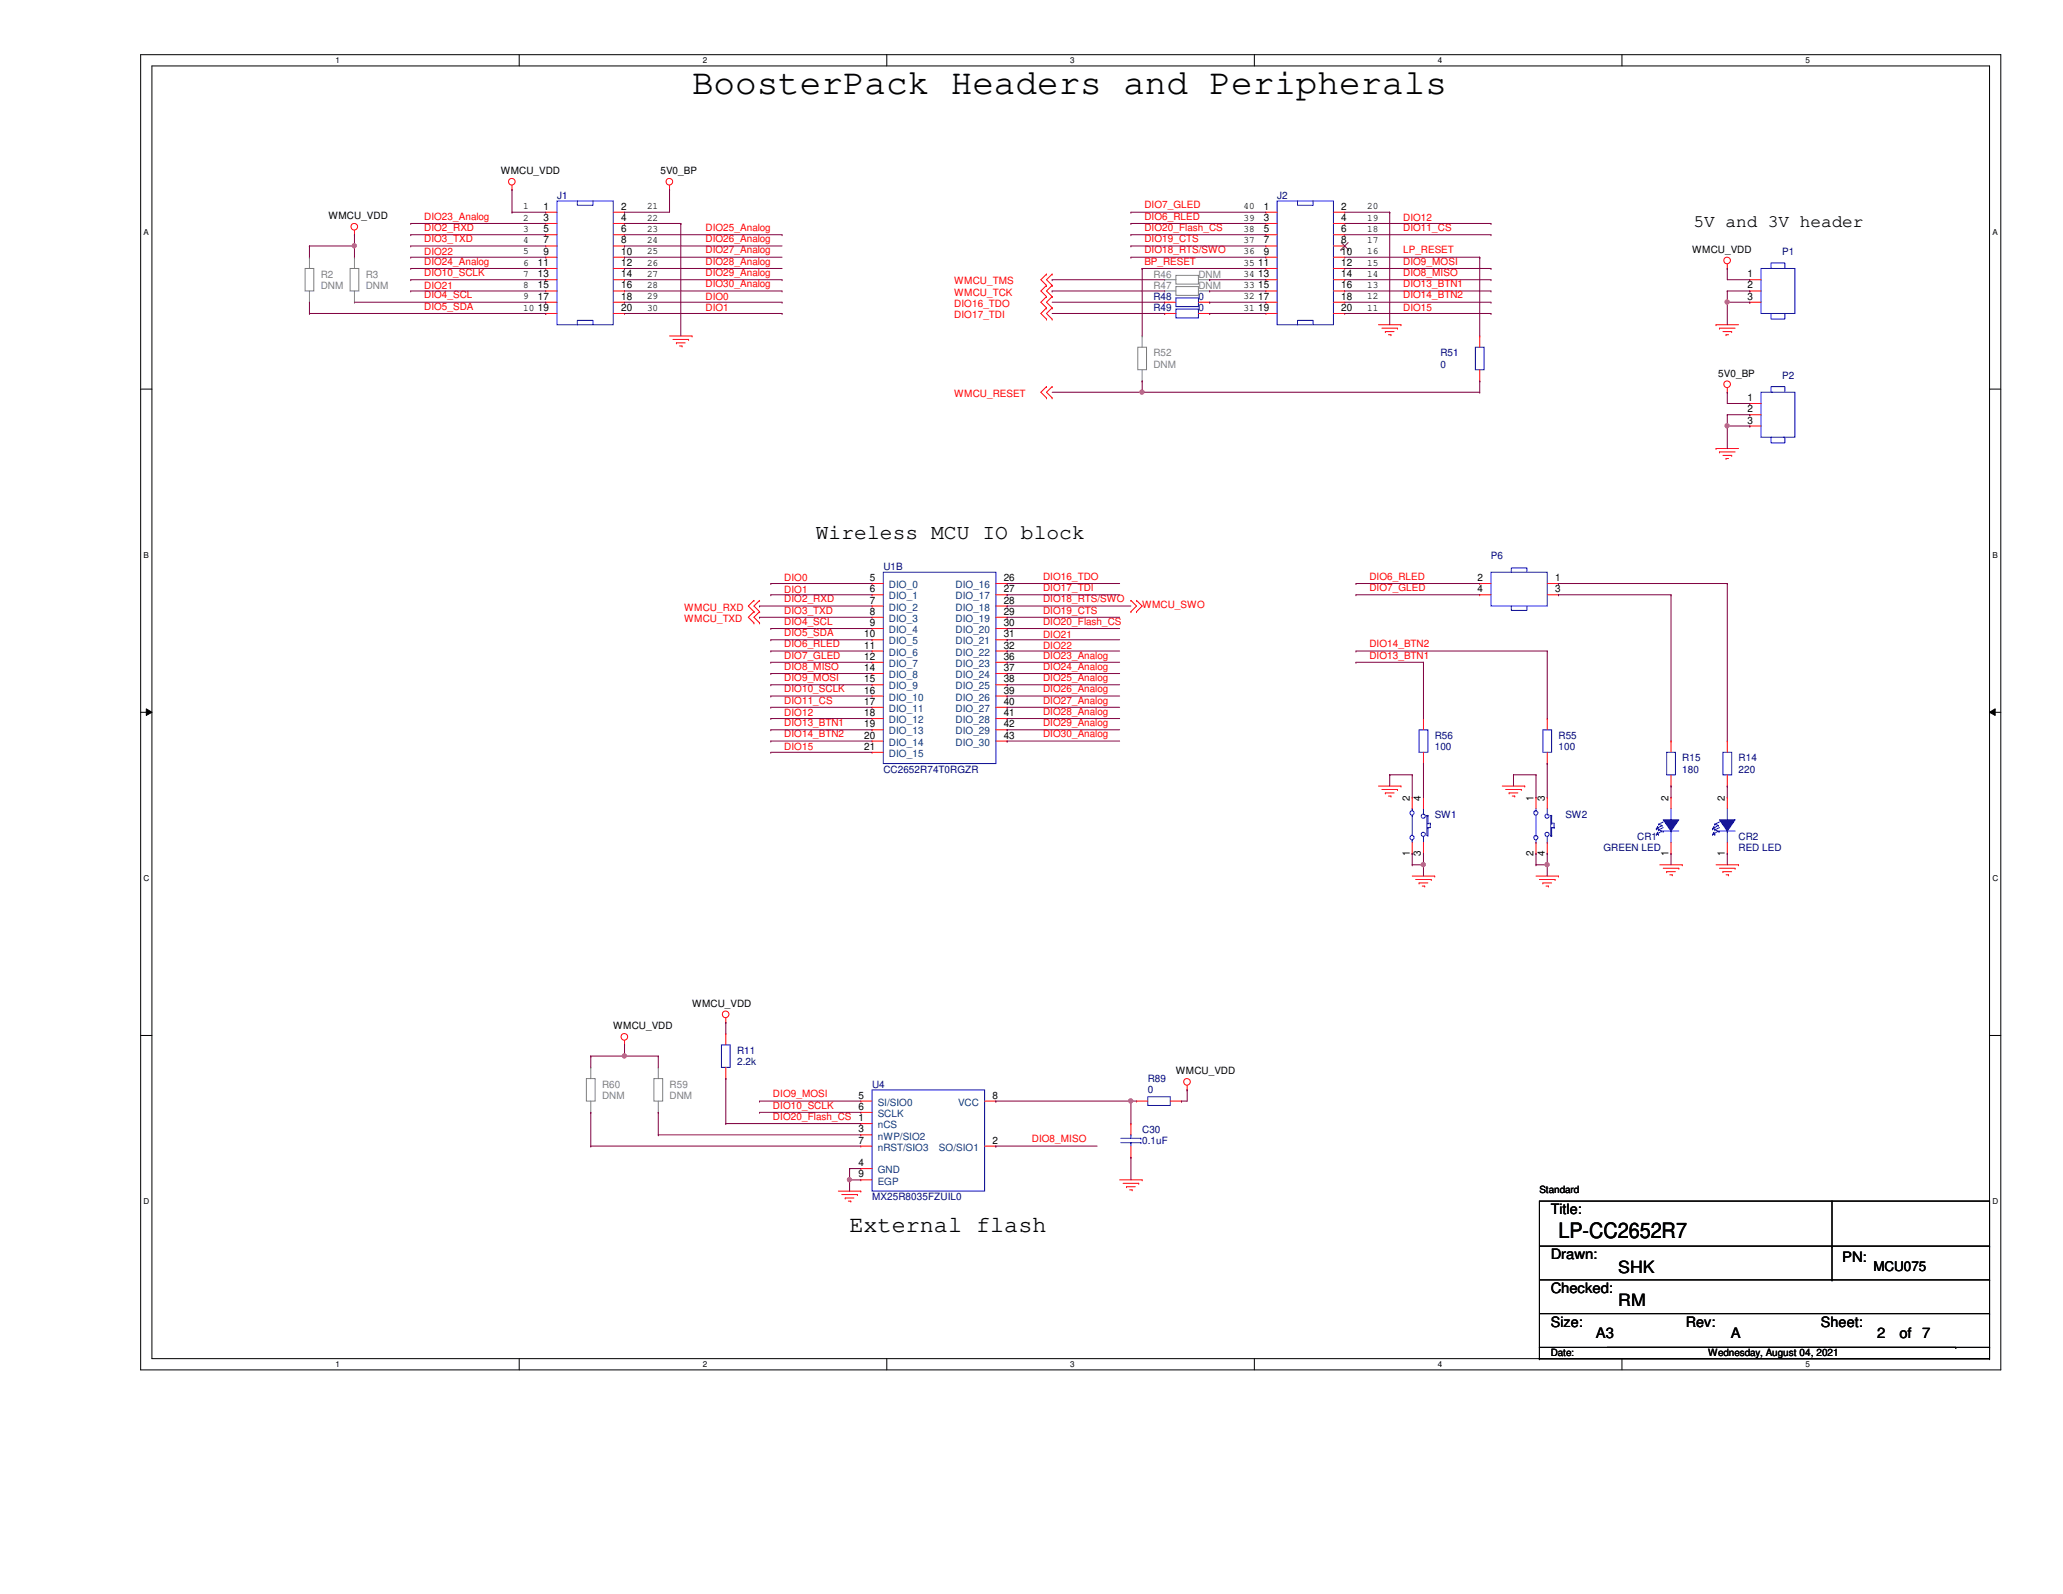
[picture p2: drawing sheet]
<svg xmlns="http://www.w3.org/2000/svg" width="279mm" height="216mm" viewBox="0 0 279 216" stroke-linecap="round" stroke-linejoin="round" font-family="sans-serif">
<path d="M19.1 7.4h251.9v178.1h-251.9zM20.6 8.9h248.9v175.1h-248.9z" fill="none" stroke="#000" stroke-width=".14"/>
<g fill="#fff">
<path d="M45.4 7.6h.6v1.2h-.6z"/>
<path d="M45.4 184.2h.6v1.2h-.6z"/>
</g>
<path d="M70.3 7.4v1.5M70.3 184v1.5" fill="none" stroke="#000" stroke-width=".14"/>
<g fill="#fff">
<path d="M95.2 7.6h.6v1.2h-.6z"/>
<path d="M95.2 184.2h.6v1.2h-.6z"/>
</g>
<path d="M120.1 7.4v1.5M120.1 184v1.5" fill="none" stroke="#000" stroke-width=".14"/>
<g fill="#fff">
<path d="M144.9 7.6h.6v1.2h-.6z"/>
<path d="M144.9 184.2h.6v1.2h-.6z"/>
</g>
<path d="M169.9 7.4v1.5M169.9 184v1.5" fill="none" stroke="#000" stroke-width=".14"/>
<g fill="#fff">
<path d="M194.7 7.6h.6v1.2h-.6z"/>
<path d="M194.7 184.2h.6v1.2h-.6z"/>
</g>
<path d="M219.7 7.4v1.5M219.7 184v1.5" fill="none" stroke="#000" stroke-width=".14"/>
<g fill="#fff">
<path d="M244.5 7.6h.6v1.2h-.6z"/>
<path d="M244.5 184.2h.6v1.2h-.6z"/>
<path d="M19.4 30.8h.8v1.2h-.8z"/>
<path d="M269.8 30.8h.8v1.2h-.8z"/>
<path d="M19.4 74.6h.8v1.2h-.8z"/>
<path d="M269.8 74.6h.8v1.2h-.8z"/>
</g>
<path d="M19.1 52.7h1.5M269.5 52.7h1.5" fill="none" stroke="#000" stroke-width=".14"/>
<g fill="#fff">
<path d="M19.4 118.4h.8v1.1h-.8z"/>
<path d="M269.8 118.4h.8v1.1h-.8z"/>
</g>
<path d="M19.1 96.5h1.5M19.8 96l.8 .5-.8 .4zM269.5 96.5l.7-.5v.9zM269.5 96.5h1.5" fill="none" stroke="#000" stroke-width=".14"/>
<path d="M19.8 96l.8 .5-.8 .4zM269.5 96.5l.7-.5v.9z" fill="#000"/>
<g fill="#fff">
<path d="M19.4 162.1h.8v1.2h-.8z"/>
<path d="M269.8 162.1h.8v1.2h-.8z"/>
</g>
<g fill="none" stroke="#000" stroke-width=".14">
<path d="M19.1 140.2h1.5M269.5 140.2h1.5M208.5 162.7h61v19.8h-61zM208.5 168.8h61M208.5 173.4h61M208.5 177.9h61M248.1 168.8h.1M248.1 173.4h.1M248.1 162.7v10.7M269.5 168.8h.1M269.5 173.4h.1M269.5 177.9h.1"/>
<path d="M208.5 184h.1M208.5 182.5v1.5M208.5 184h61M217.6 182.5h47.3M264.9 182.5h.1M269.5 184h.1M269.5 182.5h.1M269.5 182.5v1.5"/>
</g>
<g fill="none" stroke="#f00" stroke-width=".14">
<path d="M48 31.8h.1M48 31.2v.6M69.3 25.7h.1M69.3 25.1v.6M90.7 25.7h.1M90.7 25.1v.6M141.7 38.6h.1M141.7 37.1h.1M141.7 38.6l-.7 .8 .7 .8M141.7 37.1l-.7 .8 .7 .7M142.5 38.6h.1M142.5 37.1h.1"/>
<path d="M142.5 38.6l-.8 .8 .8 .8M142.5 37.1l-.8 .8 .8 .7M233.9 36.4h.1M233.9 35.8v.6M90.7 45.5h3M91.1 46h2.2M91.6 46.4h.1M91.6 46.4h1.2M92 46.9h.4M92.4 46.9h.1M93.3 46h.1M93.7 45.5h.1"/>
<path d="M141.7 52.4h.1M141.7 53.9h.1M141.7 41.7h.1M141.7 43.2h.1M141.7 40.2h.1M141.7 52.4l-.7 .7 .7 .8M141.7 41.7l-.7 .8 .7 .7M141.7 40.2l-.7 .7 .7 .8M142.5 52.4h.1M142.5 53.9h.1M142.5 41.7h.1M142.5 43.2h.1"/>
<path d="M142.5 40.2h.1M142.5 52.4l-.8 .7 .8 .8M142.5 41.7l-.8 .8 .8 .7M142.5 40.2l-.8 .7 .8 .8M186.7 44h3M187.2 44.4h2.1M187.6 44.9h.1M187.6 44.9h1.2M188 45.3h.4M188.4 45.3h.1M189.3 44.4h.1M189.7 44h.1"/>
<path d="M232.4 44h.1M232.4 44h3.1M232.9 44.4h.1M232.9 44.4h2.1M233.3 44.9h1.2M233.8 45.3h.1M233.8 45.3h.3M233.9 53.1h.1M233.9 52.5v.6M234.5 44.9h.1M232.4 60.7h.1M232.4 60.7h3.1"/>
<path d="M232.9 61.2h.1M232.9 61.2h2.1M233.3 61.7h1.2M233.8 62.1h.1M233.8 62.1h.3M234.5 61.7h.1M102.1 82.8h.1M102.1 84.4h.1M102.1 81.3h.1M102.1 82.8l-.8 .8 .8 .8M102.1 81.3l-.8 .8 .8 .7M102.9 82.8h.1"/>
<path d="M102.9 84.4h.1M102.9 81.3h.1M102.9 82.8l-.8 .8 .8 .8M102.9 81.3l-.8 .8 .8 .7M153.2 82.8h.1M153.2 81.3h.1M153.2 81.3l.7 .8-.7 .7M153.9 82.8h.1M153.9 81.3h.1M153.9 81.3l.8 .8-.8 .7M186.7 106.5h3M187.2 106.9h2.1"/>
<path d="M187.6 107.4h.1M187.6 107.4h1.2M188 107.8h.4M188.4 107.8h.1M189.3 106.9h.1M189.7 106.5h.1M191.3 118.7h3M191.7 119.1h2.1M192.2 119.6h.1M192.2 119.6h1.2M193.8 119.1h.1M194.3 118.7h.1"/>
<path d="M203.5 106.5h3M203.9 106.9h2.1M204.4 107.4h.1M204.4 107.4h1.2M204.8 107.8h.3M205.1 107.8h.1M206 106.9h.1M206.5 106.5h.1M208 118.7h3.1M208.5 119.1h2.1M209 119.6h.1M209 119.6h1.1"/>
<path d="M210.6 119.1h.1M211.1 118.7h.1M224.8 117.1h3M225.3 117.6h2.1M225.7 118.1h.1M225.7 118.1h1.2M226.1 118.5h.4M226.5 118.5h.1M227.4 117.6h.1M227.8 117.1h.1M232.4 117.1h3.1M232.9 117.6h2.1"/>
<path d="M233.3 118.1h.1M233.3 118.1h1.2M233.8 118.5h.3M234.1 118.5h.1M235 117.6h.1M235.5 117.1h.1M98.3 138.5h.1M98.3 137.9v.6M192.6 120h.4M193 120h.1M209.4 120h.3M209.7 120h.1"/>
<path d="M84.6 141.5h.1M84.6 140.9v.6M151.6 159.8h3.1M154.7 159.8h.1M160.8 147.6h.1M160.8 147v.6M113.5 161.3h3.1M114 161.8h2.1M114.5 162.3h.1M114.5 162.3h1.2M114.9 162.7h.3M115.2 162.7h.1"/>
<path d="M116.1 161.8h.1M116.6 161.3h.1M152.1 160.3h2.1M152.6 160.7h.1M152.6 160.7h1.2M153 161.2h.3M153.3 161.2h.1M154.2 160.3h.1"/>
<circle cx="48" cy="30.7" r=".45"/>
<circle cx="69.3" cy="24.6" r=".45"/>
<circle cx="90.6" cy="24.6" r=".45"/>
<circle cx="233.9" cy="35.3" r=".45"/>
<circle cx="233.9" cy="52" r=".45"/>
<circle cx="98.3" cy="137.4" r=".45"/>
<circle cx="84.6" cy="140.4" r=".45"/>
<circle cx="160.8" cy="146.5" r=".45"/>
</g>
<path d="M225.3 112.6h.1M225.3 112.6h2.1" fill="none" stroke="#00f" stroke-width=".14"/>
<path d="M225.3 111h2.1l-1.1 1.6z" fill-rule="evenodd" fill="#00f"/>
<g fill="none" stroke="#00f" stroke-width=".14">
<path d="M75.4 27.2h7.7v16.8h-7.7zM78.2 27.2v.6h2.1v-.6M173 27.2h7.6v16.8h-7.6zM175.7 27.2v.6h2.1v-.6M238.5 36.4h4.6v6.1h-4.6zM240 36.4h-.1v-.8h1.8v.8M78.2 44v-.6h2.1v.6M159.3 40.3h3v1.2h-3zM159.3 41.9h3v1.2h-3zM175.7 44v-.6h2.1v.6M199.8 47h1.2v3.1h-1.2zM238.5 53.1h4.6v6.1h-4.6z"/>
<path d="M239.9 42.5v.7h1.8v-.7h-.1M239.9 59.2v.8h1.8v-.8h-.1M240 53.1h-.1v-.7h1.8v.7M119.6 77.5h15.3v25.9h-15.3zM201.9 77.5h7.7v4.6h-7.7zM204.7 77.5v-.6h2.1v.6M192.2 98.8h1.2v3.1h-1.2zM204.7 82.1v.6h2.1v-.6M209 98.8h1.1v3.1h-1.1zM191.3 110.4h.1M191.3 113.8h.1M191.3 109.5h.1"/>
<path d="M191.3 109.5v.3M191.3 110.4v2.8M191.3 113.8v.3M192.8 109.5h.1M192.8 113.3h.1M192.8 109.5v.8M192.8 113.3v.8M193.3 110.4h.1M193.3 110.4v2.8h.1M193.4 110.4h.1M193.4 112.1h.1M193.4 111.5h.1"/>
<path d="M193.4 113.2h.1M193.4 110.4v1.1M193.4 112.1v1.1M193.4 111.5h.3M193.7 111.5h.1M193.7 111.5v.6h-.3M208 113.2h.1M208 109.8h.1M208 114.1h.1M208 109.5v.3M208 110.4v2.8M208 113.8v.3"/>
<path d="M209.6 114.1h.1M209.6 110.3h.1M209.6 109.5v.8M209.6 113.3v.8M210 113.2h.1M210.1 113.2h.1M210.1 111.5h.1M210.1 112.1h.1M210.1 110.4h.1M210.1 110.4h-.1v2.8M210.1 112.1h.4M210.1 111.5h.4v.6"/>
<path d="M210.1 110.4v1.1M210.1 112.1v1.1M210.5 112.1h.1M224.3 112.3h.1M224.3 113h.1M224.3 112.3h.3M224.3 113h.3M224.5 112h.1M224.5 112.7h.1M224.5 112l-.2 .3M224.5 112.7l-.2 .3M224.6 111.6h.1"/>
<path d="M224.6 112.3h.1M224.6 113h.1M224.6 112.4h.1M224.6 111.6l.5 .2M224.6 112.4l.5 .2M225.1 111.8h.1M225.1 112.6h.1M225.1 111.8l-.8 .5M225.1 112.6l-.8 .4M225.3 111h2.1l-1.1 1.6zM225.3 111.3l-.7 .3M225.3 112.1l-.7 .3"/>
<path d="M225.7 101.9h1.2v3h-1.2zM226.3 112.6h.1M226.3 111h.1M226.3 109.5v1.5M226.3 112.6v1.5M232.9 112.6h.1M232.9 112.6h2.1M233.3 101.9h1.2v3h-1.2zM118.1 147.6h15.3v13.7h-15.3zM151.8 154.8h2.7M151.8 154.2h2.7M153.2 154.8h.1"/>
<path d="M153.2 153.7h.1M153.2 153.7v.5M153.2 154.8v.4M154.5 154.8h.1M154.5 154.2h.1M155.4 148.5h3.1v1.2h-3.1z"/>
<circle cx="191.2" cy="110.1" r=".29"/>
<circle cx="191.2" cy="113.4" r=".29"/>
<circle cx="192.8" cy="110.5" r=".29"/>
<circle cx="192.8" cy="113" r=".29"/>
<circle cx="208" cy="110.1" r=".29"/>
<circle cx="208" cy="113.4" r=".29"/>
<circle cx="209.5" cy="110.5" r=".29"/>
<circle cx="209.5" cy="113" r=".29"/>
</g>
<g fill="none" stroke="#f00" stroke-width=".14">
<path d="M73.9 28.7h.1M73.9 30.3h.1M73.9 31.8h.1M73.9 33.3h.1M73.9 34.8h.1M73.9 36.4h.1M73.9 37.9h.1M73.9 39.4h.1M73.9 28.7h1.5M73.9 30.3h1.5M73.9 31.8h1.5M73.9 33.3h1.5"/>
<path d="M73.9 34.8h1.5M73.9 36.4h1.5M73.9 37.9h1.5M73.9 39.4h1.5M83.1 28.7h1.5M83.1 30.3h1.5M83.1 31.8h1.5M83.1 33.3h1.5M83.1 34.8h1.5M83.1 36.4h1.5M83.1 37.9h1.5M83.1 39.4h1.5"/>
<path d="M84.6 28.7h.1M84.6 30.3h.1M84.6 31.8h.1M84.6 33.3h.1M84.6 34.8h.1M84.6 36.4h.1M84.6 37.9h.1M84.6 39.4h.1M171.5 28.7h.1M171.5 30.3h.1M171.5 31.8h.1M171.5 33.3h.1"/>
<path d="M171.5 34.8h.1M171.5 36.4h.1M171.5 37.9h.1M171.5 39.4h.1M171.5 28.7h1.5M171.5 30.3h1.5M171.5 31.8h1.5M171.5 33.3h1.5M171.5 34.8h1.5M171.5 36.4h1.5M171.5 37.9h1.5M171.5 39.4h1.5"/>
<path d="M180.6 28.7h1.5M180.6 30.3h1.5M180.6 31.8h1.5M180.6 33.3h1.5M180.6 34.8h1.5M180.6 36.4h1.5M180.6 37.9h1.5M180.6 39.4h1.5M182.1 28.7h.1M182.1 30.3h.1M182.1 31.8h.1M182.1 33.3h.1"/>
<path d="M182.1 34.8h.1M182.1 36.4h.1M182.1 37.9h.1M182.1 39.4h.1M237 37.9h.1M237 39.4h.1M237 37.9h1.5M237 39.4h1.5M73.9 40.9h.1M73.9 42.5h.1M73.9 40.9h1.5M73.9 42.5h1.5"/>
<path d="M83.1 40.9h1.5M83.1 42.5h1.5M84.6 40.9h.1M84.6 42.5h.1M157.7 40.9h.1M157.7 42.5h.1M157.7 40.9h1.6M157.7 42.5h1.6M162.3 40.9h1.5M162.3 42.5h1.5M163.8 40.9h.1M163.8 42.5h.1"/>
<path d="M171.5 40.9h.1M171.5 42.5h.1M171.5 40.9h1.5M171.5 42.5h1.5M180.6 40.9h1.5M180.6 42.5h1.5M182.1 40.9h.1M182.1 42.5h.1M200.4 45.5h.1M200.4 51.6h.1M200.4 45.5v1.5M200.4 50.1v1.5"/>
<path d="M237 40.9h.1M237 54.7h.1M237 56.2h.1M237 57.7h.1M237 40.9h1.5M237 54.7h1.5M237 56.2h1.5M237 57.7h1.5M118.1 79h.1M118.1 79h1.5M134.9 79h1.5M136.4 79h.1"/>
<path d="M200.4 79h.1M200.4 79h1.5M209.6 79h1.5M211.1 79h.1M118.1 80.6h.1M118.1 82.1h.1M118.1 83.6h.1M118.1 85.1h.1M118.1 86.7h.1M118.1 88.2h.1M118.1 89.7h.1M118.1 91.2h.1"/>
<path d="M118.1 92.8h.1M118.1 94.3h.1M118.1 95.8h.1M118.1 97.3h.1M118.1 98.8h.1M118.1 80.6h1.5M118.1 82.1h1.5M118.1 83.6h1.5M118.1 85.1h1.5M118.1 86.7h1.5M118.1 88.2h1.5M118.1 89.7h1.5"/>
<path d="M118.1 91.2h1.5M118.1 92.8h1.5M118.1 94.3h1.5M118.1 95.8h1.5M118.1 97.3h1.5M118.1 98.8h1.5M134.9 80.6h1.5M134.9 82.1h1.5M134.9 83.6h1.5M134.9 85.1h1.5M134.9 86.7h1.5M134.9 88.2h1.5"/>
<path d="M134.9 89.7h1.5M134.9 91.2h1.5M134.9 92.8h1.5M134.9 94.3h1.5M134.9 95.8h1.5M134.9 97.3h1.5M134.9 98.8h1.5M136.4 80.6h.1M136.4 82.1h.1M136.4 83.6h.1M136.4 85.1h.1M136.4 86.7h.1"/>
<path d="M136.4 88.2h.1M136.4 89.7h.1M136.4 91.2h.1M136.4 92.8h.1M136.4 94.3h.1M136.4 95.8h.1M136.4 97.3h.1M136.4 98.8h.1M192.8 97.3h.1M192.8 97.3v1.5M200.4 80.6h.1M200.4 80.6h1.5"/>
<path d="M209.6 97.3h.1M209.6 97.3v1.5M209.6 80.6h1.5M211.1 80.6h.1M118.1 100.4h.1M118.1 101.9h.1M118.1 100.4h1.5M118.1 101.9h1.5M134.9 100.4h1.5M136.4 100.4h.1M191.3 115.6h.1M191.3 108h.1"/>
<path d="M191.3 108v1.5M191.3 114.1v1.5M192.8 103.4h.1M192.8 115.6h.1M192.8 108h.1M192.8 101.9v1.5M192.8 108v1.5M192.8 114.1v1.5M208 108h.1M208 115.6h.1M208 108v1.5M208 114.1v1.5"/>
<path d="M209.6 103.4h.1M209.6 108h.1M209.6 115.6h.1M209.6 101.9v1.5M209.6 108v1.5M209.6 114.1v1.5M226.3 108h.1M226.3 115.6h.1M226.3 106.5h.1M226.3 100.4h.1M226.3 100.4v1.5M226.3 104.9v1.6"/>
<path d="M226.3 108v1.5M226.3 114.1v1.5M233.9 106.5h.1M233.9 100.4h.1M233.9 100.4v1.5M233.9 104.9v1.6M116.6 152.2h.1M116.6 153.7h.1M116.6 158.3h.1M116.6 149.1h.1M116.6 150.7h.1M116.6 155.2h.1"/>
<path d="M116.6 159.8h.1M116.6 152.2h1.5M116.6 155.2h1.5M116.6 153.7h1.5M116.6 158.3h1.5M116.6 149.1h1.5M116.6 150.7h1.5M116.6 159.8h1.5M133.4 155.2h1.5M133.4 149.1h1.5M134.9 155.2h.1M134.9 149.1h.1"/>
<path d="M153.2 152.2h.1M153.2 156.8h.1M153.2 152.2v1.5M153.2 155.2v1.6M153.9 149.1h.1M153.9 149.1h1.5M158.5 149.1h1.5M160 149.1h.1"/>
</g>
<g fill="none" stroke="#808080" stroke-width=".14">
<path d="M41.3 36.4h1.2v3h-1.2zM41.9 34.8h.1M41.9 34.8v1.6M41.9 39.4v1.5M47.4 36.4h1.2v3h-1.2zM48 34.8h.1M48 34.8v1.6M48 39.4v1.5M157.7 37.9h.1M157.7 39.4h.1M157.7 37.9h1.6M157.7 39.4h1.6"/>
<path d="M159.3 37.3h3v1.2h-3zM159.3 38.8h3v1.2h-3zM162.3 37.9h1.5M162.3 39.4h1.5M163.8 37.9h.1M163.8 39.4h.1M41.9 40.9h.1M48 40.9h.1M154.1 47h1.2v3.1h-1.2zM154.7 45.5h.1M154.7 51.6h.1M154.7 45.5v1.5"/>
<path d="M154.7 50.1v1.5M79.4 146.1h1.2v3h-1.2zM80 150.7h.1M80 144.6h.1M80 144.6v1.5M80 149.1v1.6M88.6 146.1h1.1v3h-1.1zM89.2 150.7h.1M89.2 144.6h.1M89.2 144.6v1.5M89.2 149.1v1.6"/>
</g>
<path d="M181.6 33.8h.1M181.7 32.9l.9 .9M182.6 32.9l-1 .9M182.6 33.8h.1" fill="none" stroke="#804000" stroke-width=".14"/>
<path d="M232.9 111h2.1l-1.1 1.6z" fill-rule="evenodd" fill="#00f"/>
<g fill="none" stroke="#00f" stroke-width=".14">
<path d="M231.9 112.3h.1M231.9 113h.1M231.9 112.3h.3M231.9 113h.3M232.1 112h.1M232.1 112.7h.1M232.1 112l-.2 .3M232.1 112.7l-.2 .3M232.2 111.6h.1M232.2 112.3h.1M232.2 113h.1M232.2 112.4h.1"/>
<path d="M232.2 111.6l.5 .2M232.2 112.4l.5 .2M232.7 111.8h.1M232.7 112.6h.1M232.7 111.8l-.8 .5M232.7 112.6l-.8 .4M232.9 111h2.1l-1.1 1.6zM232.9 111.3l-.7 .3M232.9 112.1l-.7 .3M233.9 112.6h.1M233.9 111h.1M233.9 109.5v1.5"/>
<path d="M233.9 112.6v1.5M97.7 141.5h1.2v3.1h-1.2z"/>
</g>
<path d="M233.9 108h.1M233.9 115.6h.1M233.9 108v1.5M233.9 114.1v1.5M98.3 140h.1M98.3 140v1.5M98.3 146.1h.1M98.3 144.6v1.5" fill="none" stroke="#f00" stroke-width=".14"/>
<path d="M233.9 39.4h.1M233.9 39.4h3.1M233.9 39.4v4.6M237 39.4h.1M233.9 40.9h.1M233.9 40.9h3.1M237 40.9h.1" fill="none" stroke="#800040" stroke-width=".14"/>
<circle cx="233.9" cy="40.9" r=".29" fill="#f0f"/>
<circle cx="233.9" cy="40.9" r=".29" fill="none" stroke="#f0f" stroke-width=".14"/>
<g fill="none" stroke="#800040" stroke-width=".14">
<path d="M142.5 42.5h15.2M142.5 40.9h15.2M157.7 42.5h.1M157.7 40.9h.1M233.9 56.2h.1M233.9 57.7h.1M233.9 56.2h3.1M233.9 56.2v4.5M233.9 57.7h3.1M237 56.2h.1M237 57.7h.1M136.4 82.1h.1"/>
<path d="M136.4 82.1h16.8M153.2 156.8h.1M153.2 156.8v3"/>
</g>
<circle cx="233.9" cy="57.7" r=".29" fill="#f0f"/>
<circle cx="233.9" cy="57.7" r=".29" fill="none" stroke="#f0f" stroke-width=".14"/>
<g fill="none" stroke="#800040" stroke-width=".14">
<path d="M55.6 37.9h.1M55.6 37.9h18.3M69.3 25.7h.1M69.3 28.7h.1M69.3 25.7v3M69.3 28.7h4.6M84.6 30.3h7.6M84.6 37.9h21.3M84.6 39.4h21.3M90.7 25.7h.1M90.7 25.7v3M92.2 30.3h.1"/>
<path d="M105.9 37.9h.1M105.9 39.4h.1M153.2 34.8h.1M153.2 34.8h18.3M182.1 28.7h6.1M182.1 37.9h19.8M182.1 31.8h19.8M182.1 36.4h19.8M188.2 28.7h.1M201.9 31.8h.1M201.9 36.4h.1M201.9 37.9h.1"/>
<path d="M41.9 42.5h32M48 40.9h25.9M73.9 40.9h.1M73.9 42.5h.1M84.6 40.9h21.3M84.6 42.5h21.3M105.9 40.9h.1M105.9 42.5h.1M104.4 98.8h.1M104.4 98.8h13.7M104.4 100.4h.1M104.4 100.4h13.7"/>
<path d="M98.3 146.1h.1M98.3 152.2h.1M98.3 146.1v6.1M98.3 152.2h18.3M102.9 149.1h.1M102.9 150.7h.1M102.9 149.1h13.7M102.9 150.7h13.7M115.1 158.3h.1M115.1 158.3h1.5M115.1 158.3v1.5"/>
</g>
<circle cx="115" cy="159.8" r=".29" fill="#f0f"/>
<circle cx="115" cy="159.8" r=".29" fill="none" stroke="#f0f" stroke-width=".14"/>
<path d="M115.1 159.8h.1M115.1 159.8h1.5M115.1 159.8v1.5M134.9 155.2h.1M134.9 149.1h.1M134.9 155.2h13.7M134.9 149.1h18.3" fill="none" stroke="#800040" stroke-width=".14"/>
<circle cx="153.1" cy="149.1" r=".29" fill="#f0f"/>
<circle cx="153.1" cy="149.1" r=".29" fill="none" stroke="#f0f" stroke-width=".14"/>
<g fill="none" stroke="#800040" stroke-width=".14">
<path d="M233.9 36.4h.1M233.9 36.4v1.5h3.1M237 37.9h.1M233.9 53.1h.1M233.9 53.1v1.6h3.1M237 54.7h.1M136.4 79h.1M136.4 79h15.2M233.9 79h.1M233.9 79v21.4M102.9 82.1h.1M102.9 83.6h.1"/>
<path d="M102.9 82.1h15.2M102.9 83.6h15.2M104.4 94.3h.1M104.4 92.8h.1M104.4 91.2h.1M104.4 95.8h.1M104.4 94.3h13.7M104.4 92.8h13.7M104.4 91.2h13.7M104.4 95.8h13.7M136.4 80.6h.1M136.4 80.6h15.2"/>
<path d="M226.3 80.6h.1M226.3 80.6v19.8M208 115.6h.1M208 117.1h.1M208 115.6v1.5M208 117.1h1.6M209.6 117.1h.1M209.6 115.6h.1M209.6 115.6v3.1M226.3 106.5h.1M226.3 115.6h.1M226.3 106.5v1.5"/>
<path d="M226.3 115.6v1.5M233.9 106.5h.1M233.9 115.6h.1M233.9 106.5v1.5M233.9 115.6v1.5M153.2 149.1h.1M153.2 149.1v3.1"/>
</g>
<circle cx="209.5" cy="117.1" r=".29" fill="#f0f"/>
<circle cx="209.5" cy="117.1" r=".29" fill="none" stroke="#f0f" stroke-width=".14"/>
<g fill="none" stroke="#800040" stroke-width=".14">
<path d="M84.6 28.7h.1M84.6 28.7h6.1M142.5 37.9h.1M142.5 39.4h.1M142.5 37.9h15.2M142.5 39.4h15.2M182.1 34.8h18.3M200.4 34.8h.1M142.5 53.1h12.2M154.7 53.1h.1M104.4 79h.1M104.4 79h13.7"/>
<path d="M183.6 79h.1M183.6 79h16.8M211.1 79h.1M211.1 79h22.8M104.4 89.7h.1M104.4 88.2h.1M104.4 85.1h.1M104.4 80.6h.1M104.4 97.3h.1M104.4 80.6h13.7M104.4 89.7h13.7M104.4 97.3h13.7"/>
<path d="M104.4 88.2h13.7M104.4 85.1h13.7M136.4 89.7h.1M136.4 91.2h.1M136.4 92.8h.1M136.4 94.3h.1M136.4 95.8h.1M136.4 97.3h.1M136.4 98.8h.1M136.4 86.7h.1M136.4 88.2h.1M136.4 85.1h.1"/>
<path d="M136.4 83.6h.1M136.4 89.7h15.2M136.4 91.2h15.2M136.4 92.8h15.2M136.4 94.3h15.2M136.4 95.8h15.2M136.4 97.3h15.2M136.4 98.8h15.2M136.4 88.2h15.2M136.4 85.1h15.2M136.4 86.7h15.2M136.4 83.6h15.2"/>
<path d="M192.8 89.7h.1M192.8 89.7v7.6M209.6 88.2h.1M209.6 88.2v9.1M211.1 80.6h.1M211.1 80.6h15.2M104.4 101.9h.1M104.4 101.9h13.7M136.4 100.4h.1M136.4 100.4h15.2M192.8 117.1h.1M192.8 117.1v1.6"/>
</g>
<circle cx="154.7" cy="53.1" r=".29" fill="#f0f"/>
<circle cx="154.7" cy="53.1" r=".29" fill="none" stroke="#f0f" stroke-width=".14"/>
<g fill="none" stroke="#800040" stroke-width=".14">
<path d="M92.2 30.3h.1M92.2 30.3v15.2M163.8 37.9h.1M163.8 39.4h.1M163.8 37.9h7.7M163.8 39.4h7.7M188.2 28.7h.1M188.2 28.7v15.3M200.4 34.8h.1M200.4 34.8v10.7M154.7 53.1h45.7M163.8 40.9h.1"/>
<path d="M163.8 42.5h.1M163.8 40.9h7.7M163.8 42.5h7.7M200.4 53.1h.1M191.3 115.6h.1M191.3 117.1h.1M191.3 115.6v1.5M192.8 115.6h.1M192.8 115.6v1.5h-1.5"/>
</g>
<circle cx="192.8" cy="117.1" r=".29" fill="#f0f"/>
<circle cx="192.8" cy="117.1" r=".29" fill="none" stroke="#f0f" stroke-width=".14"/>
<g fill="none" stroke="#800040" stroke-width=".14">
<path d="M41.9 33.3h.1M41.9 33.3h6.1M41.9 33.3v1.5M48 31.8h.1M48 33.3h.1M48 31.8v3M55.6 36.4h.1M55.6 30.3h.1M55.6 34.8h.1M55.6 39.4h.1M55.6 36.4h18.3M55.6 30.3h18.3"/>
<path d="M55.6 39.4h18.3M55.6 34.8h18.3M153.2 33.3h.1M153.2 31.8h.1M153.2 28.7h.1M153.2 30.3h.1M153.2 30.3h18.3M153.2 33.3h18.3M153.2 31.8h18.3M153.2 28.7h18.3M182.1 30.3h19.8M182.1 39.4h19.8"/>
<path d="M201.9 30.3h.1M201.9 39.4h.1M182.1 40.9h19.8M182.1 42.5h19.8M201.9 40.9h.1M201.9 42.5h.1M183.6 80.6h.1M183.6 89.7h.1M183.6 88.2h.1M183.6 80.6h16.8M183.6 89.7h9.2M183.6 88.2h26"/>
<path d="M188.2 104.9h.1M188.2 104.9h3.1M188.2 104.9v1.6M191.3 104.9h.1M191.3 104.9v3.1M192.8 103.4h.1M192.8 103.4v4.6M205 104.9h.1M205 104.9v1.6M205 104.9h3M208 104.9h.1M208 104.9v3.1"/>
<path d="M209.6 103.4h.1M209.6 103.4v4.6"/>
</g>
<circle cx="48" cy="33.3" r=".29" fill="#f0f"/>
<circle cx="48" cy="33.3" r=".29" fill="none" stroke="#f0f" stroke-width=".14"/>
<g fill="none" stroke="#800040" stroke-width=".14">
<path d="M84.6 36.4h.1M84.6 34.8h.1M84.6 33.3h.1M84.6 36.4h21.3M84.6 34.8h21.3M84.6 33.3h21.3M84.6 31.8h21.3M105.9 31.8h.1M154.7 36.4h.1M154.7 36.4h16.8M154.7 36.4v9.1M154.7 51.6h.1"/>
<path d="M154.7 51.6v1.5M200.4 51.6h.1M200.4 51.6v1.5M104.4 86.7h.1M104.4 86.7h13.7M80 155.2h.1M80 150.7h.1M80 155.2h36.6M80 150.7v4.5M84.6 141.5h.1M84.6 141.5v1.5M89.2 153.7h.1"/>
<path d="M89.2 150.7h.1M89.2 153.7h27.4M89.2 150.7v3"/>
</g>
<circle cx="84.6" cy="143" r=".29" fill="#f0f"/>
<circle cx="84.6" cy="143" r=".29" fill="none" stroke="#f0f" stroke-width=".14"/>
<g fill="none" stroke="#800040" stroke-width=".14">
<path d="M55.6 31.8h.1M55.6 33.3h.1M55.6 31.8h18.3M55.6 33.3h18.3M41.9 42.5h.1M41.9 40.9v1.6M98.3 138.5h.1M98.3 138.5v1.5M80 143h.1M80 143h9.2M80 143v1.6M84.6 143h.1"/>
<path d="M89.2 143h.1M89.2 143v1.6M153.2 149.1h.1M153.2 149.1h.7M160 149.1h.1M160.8 147.6h.1M160.8 147.6v1.5h-.8"/>
</g>
<circle cx="233.9" cy="40.9" r=".29" fill="#f0f"/>
<circle cx="233.9" cy="40.9" r=".29" fill="none" stroke="#f0f" stroke-width=".14"/>
<circle cx="233.9" cy="57.7" r=".29" fill="#f0f"/>
<circle cx="233.9" cy="57.7" r=".29" fill="none" stroke="#f0f" stroke-width=".14"/>
<circle cx="115" cy="159.8" r=".29" fill="#f0f"/>
<circle cx="115" cy="159.8" r=".29" fill="none" stroke="#f0f" stroke-width=".14"/>
<circle cx="153.1" cy="149.1" r=".29" fill="#f0f"/>
<circle cx="153.1" cy="149.1" r=".29" fill="none" stroke="#f0f" stroke-width=".14"/>
<circle cx="209.5" cy="117.1" r=".29" fill="#f0f"/>
<circle cx="209.5" cy="117.1" r=".29" fill="none" stroke="#f0f" stroke-width=".14"/>
<circle cx="154.7" cy="53.1" r=".29" fill="#f0f"/>
<circle cx="154.7" cy="53.1" r=".29" fill="none" stroke="#f0f" stroke-width=".14"/>
<circle cx="192.8" cy="117.1" r=".29" fill="#f0f"/>
<circle cx="192.8" cy="117.1" r=".29" fill="none" stroke="#f0f" stroke-width=".14"/>
<circle cx="48" cy="33.3" r=".29" fill="#f0f"/>
<circle cx="48" cy="33.3" r=".29" fill="none" stroke="#f0f" stroke-width=".14"/>
<circle cx="84.6" cy="143" r=".29" fill="#f0f"/>
<circle cx="84.6" cy="143" r=".29" fill="none" stroke="#f0f" stroke-width=".14"/>
<text font-size="4.9" x="93.7" y="12.8">BoosterPack Headers and Peripherals</text>
<text font-size="3.2" x="115.1" y="166.9">External flash</text>
<g font-size="2.9">
<text x="110.5" y="72.9">Wireless MCU IO block</text>
<text x="211.1" y="167.7">LP-CC2652R7</text>
</g>
<text font-size="2.4" x="229.4" y="30.7">5V and 3V header</text>
<g font-size="2.3">
<text x="219.2" y="172.4">SHK</text>
<text x="219.2" y="177">RM</text>
</g>
<g font-size="1.9">
<text x="210" y="164.5">Title:</text>
<text x="210" y="170.6">Drawn:</text>
<text x="249.5" y="170.9">PN:</text>
<text x="210" y="175.1">Checked:</text>
<text x="210" y="179.7">Size:</text>
<text x="228.3" y="179.7">Rev:</text>
<text x="246.6" y="179.7">Sheet:</text>
<text x="216.1" y="181.2">A3</text>
<text x="234.4" y="181.2">A</text>
<text x="254.2" y="181.2">2</text>
<text x="257.3" y="181.2">of</text>
<text x="260.3" y="181.2">7</text>
</g>
<text font-size="1.8" x="253.7" y="172.1">MCU075</text>
<g font-size="1.4">
<text x="67.8" y="23.6">WMCU_VDD</text>
<text x="89.5" y="23.6">5V0_BP</text>
<text x="44.5" y="29.7">WMCU_VDD</text>
<text x="70.9" y="28.4">1</text>
<text x="70.9" y="29.9">2</text>
<text x="73.6" y="28.4">1</text>
<text x="73.6" y="29.9">3</text>
<text x="84.1" y="28.4">2</text>
<text x="84.1" y="29.9">4</text>
<text x="87.6" y="28.4">21</text>
<text x="87.6" y="29.9">22</text>
<text x="168.4" y="28.4">40</text>
<text x="168.4" y="29.9">39</text>
<text x="171.2" y="28.4">1</text>
<text x="171.2" y="29.9">3</text>
<text x="181.7" y="28.4">2</text>
<text x="181.7" y="29.9">4</text>
<text x="185.2" y="28.4">20</text>
<text x="185.2" y="29.9">19</text>
<text x="70.9" y="31.4">3</text>
<text x="70.9" y="32.9">4</text>
<text x="70.9" y="34.5">5</text>
<text x="70.9" y="36">6</text>
<text x="73.6" y="31.5">5</text>
<text x="73.6" y="33">7</text>
<text x="73.6" y="34.5">9</text>
<text x="84.1" y="31.5">6</text>
<text x="84.1" y="33">8</text>
<text x="84.1" y="34.5">10</text>
<text x="87.6" y="31.4">23</text>
<text x="87.6" y="32.9">24</text>
<text x="87.6" y="34.5">25</text>
<text x="87.6" y="36">26</text>
<text x="168.4" y="31.4">38</text>
<text x="168.4" y="32.9">37</text>
<text x="168.4" y="34.5">36</text>
<text x="168.4" y="36">35</text>
<text x="171.2" y="31.5">5</text>
<text x="171.2" y="33">7</text>
<text x="171.2" y="34.5">9</text>
<text x="181.7" y="31.5">6</text>
<text x="181.7" y="33">8</text>
<text x="181.7" y="34.5">10</text>
<text x="185.2" y="31.4">18</text>
<text x="185.2" y="32.9">17</text>
<text x="185.2" y="34.5">16</text>
<text x="185.2" y="36">15</text>
<text x="229.2" y="34.2">WMCU_VDD</text>
<text x="70.9" y="37.5">7</text>
<text x="70.9" y="39">8</text>
<text x="70.9" y="40.6">9</text>
<text x="72.9" y="36">11</text>
<text x="72.9" y="37.5">13</text>
<text x="72.9" y="39.1">15</text>
<text x="72.9" y="40.6">17</text>
<text x="84.1" y="36">12</text>
<text x="84.1" y="37.5">14</text>
<text x="84.1" y="39.1">16</text>
<text x="84.1" y="40.6">18</text>
<text x="87.6" y="37.5">27</text>
<text x="87.6" y="40.6">29</text>
<text x="87.6" y="39">28</text>
<text x="168.4" y="37.5">34</text>
<text x="168.4" y="39">33</text>
<text x="168.4" y="40.6">32</text>
<text x="170.4" y="36">11</text>
<text x="170.4" y="37.5">13</text>
<text x="170.4" y="39.1">15</text>
<text x="170.4" y="40.6">17</text>
<text x="181.7" y="36">12</text>
<text x="181.7" y="37.5">14</text>
<text x="181.7" y="39.1">16</text>
<text x="181.7" y="40.6">18</text>
<text x="185.2" y="39">13</text>
<text x="185.2" y="37.5">14</text>
<text x="185.2" y="40.6">12</text>
<text x="236.7" y="37.5">1</text>
<text x="236.7" y="39.1">2</text>
<text x="236.7" y="40.6">3</text>
<text x="70.9" y="42.1">10</text>
<text x="72.9" y="42.1">19</text>
<text x="84.1" y="42.1">20</text>
<text x="87.6" y="42.1">30</text>
<text x="168.4" y="42.1">31</text>
<text x="170.4" y="42.1">19</text>
<text x="181.7" y="42.1">20</text>
<text x="185.2" y="42.1">11</text>
<text x="232.7" y="51">5V0_BP</text>
<text x="236.7" y="54.3">1</text>
<text x="236.7" y="55.8">2</text>
<text x="236.7" y="57.4">3</text>
<text x="117.8" y="78.7">5</text>
<text x="117.8" y="80.2">6</text>
<text x="117.8" y="81.7">7</text>
<text x="117.8" y="83.3">8</text>
<text x="135.9" y="78.7">26</text>
<text x="135.9" y="80.2">27</text>
<text x="135.9" y="81.7">28</text>
<text x="135.9" y="83.3">29</text>
<text x="200.1" y="78.7">2</text>
<text x="200.1" y="80.2">4</text>
<text x="210.6" y="78.7">1</text>
<text x="210.6" y="80.2">3</text>
<text x="117.1" y="86.3">10</text>
<text x="117.1" y="87.8">11</text>
<text x="117.1" y="89.4">12</text>
<text x="117.8" y="84.8">9</text>
<text x="135.9" y="84.8">30</text>
<text x="135.9" y="86.3">31</text>
<text x="135.9" y="87.8">32</text>
<text x="135.9" y="89.4">36</text>
<text x="117.1" y="90.9">14</text>
<text x="117.1" y="92.4">15</text>
<text x="117.1" y="93.9">16</text>
<text x="117.1" y="95.5">17</text>
<text x="135.9" y="90.9">37</text>
<text x="135.9" y="92.4">38</text>
<text x="135.9" y="93.9">39</text>
<text x="135.9" y="95.5">40</text>
<text x="117.1" y="97">18</text>
<text x="117.1" y="98.5">19</text>
<text x="117.1" y="100">20</text>
<text x="117.1" y="101.6">21</text>
<text x="135.9" y="97">41</text>
<text x="135.9" y="98.5">42</text>
<text x="135.9" y="100">43</text>
<text x="190.9" y="108.5" transform="rotate(-90 190.9 108.5)">2</text>
<text x="192.4" y="108.5" transform="rotate(-90 192.4 108.5)">4</text>
<text x="207.7" y="108.5" transform="rotate(-90 207.7 108.5)">1</text>
<text x="209.2" y="108.5" transform="rotate(-90 209.2 108.5)">3</text>
<text x="226" y="108.5" transform="rotate(-90 226 108.5)">2</text>
<text x="233.6" y="108.5" transform="rotate(-90 233.6 108.5)">2</text>
<text x="190.9" y="115.9" transform="rotate(-90 190.9 115.9)">1</text>
<text x="192.4" y="115.9" transform="rotate(-90 192.4 115.9)">3</text>
<text x="207.7" y="115.9" transform="rotate(-90 207.7 115.9)">2</text>
<text x="209.2" y="115.9" transform="rotate(-90 209.2 115.9)">4</text>
<text x="226" y="115.9" transform="rotate(-90 226 115.9)">1</text>
<text x="233.6" y="115.9" transform="rotate(-90 233.6 115.9)">1</text>
<text x="93.7" y="136.4">WMCU_VDD</text>
<text x="83.1" y="139.4">WMCU_VDD</text>
<text x="116.3" y="148.8">5</text>
<text x="134.4" y="148.8">8</text>
<text x="159.3" y="145.5">WMCU_VDD</text>
<text x="116.3" y="151.8">1</text>
<text x="116.3" y="153.4">3</text>
<text x="116.3" y="150.3">6</text>
<text x="116.3" y="154.9">7</text>
<text x="134.4" y="154.9">2</text>
<text x="116.3" y="157.9">4</text>
<text x="116.3" y="159.5">9</text>
<text x="208.5" y="161.6">Standard</text>
<text x="210" y="183.7">Date:</text>
<text x="231.4" y="183.7">Wednesday, August 04, 2021</text>
</g>
<g font-size="1.4" fill="#f00">
<text x="57.4" y="29.8">DIO23_Analog</text>
<text x="155" y="28.2">DIO7_GLED</text>
<text x="155" y="29.8">DIO6_RLED</text>
<text x="190" y="30">DIO12</text>
<text x="57.4" y="35.9">DIO24_Analog</text>
<text x="57.4" y="34.5">DIO22</text>
<text x="57.4" y="31.3">DIO2_RXD</text>
<text x="57.4" y="32.8">DIO3_TXD</text>
<text x="95.5" y="35.9">DIO28_Analog</text>
<text x="95.5" y="34.3">DIO27_Analog</text>
<text x="95.5" y="32.8">DIO26_Analog</text>
<text x="95.5" y="31.3">DIO25_Analog</text>
<text x="155" y="34.3">DIO18_RTS/SWO</text>
<text x="155" y="32.8">DIO19_CTS</text>
<text x="155" y="31.3">DIO20_Flash_CS</text>
<text x="155" y="35.9">BP_RESET</text>
<text x="190" y="31.3">DIO11_CS</text>
<text x="190" y="35.9">DIO9_MOSI</text>
<text x="190" y="34.3">LP_RESET</text>
<text x="57.4" y="40.4">DIO4_SCL</text>
<text x="57.4" y="37.4">DIO10_SCLK</text>
<text x="57.4" y="42">DIO5_SDA</text>
<text x="57.4" y="39.1">DIO21</text>
<text x="95.5" y="37.4">DIO29_Analog</text>
<text x="95.5" y="38.9">DIO30_Analog</text>
<text x="95.5" y="40.6">DIO0</text>
<text x="129.2" y="41.6">DIO16_TDO</text>
<text x="129.2" y="40">WMCU_TCK</text>
<text x="129.2" y="38.5">WMCU_TMS</text>
<text x="190" y="37.4">DIO8_MISO</text>
<text x="190" y="38.9">DIO13_BTN1</text>
<text x="190" y="40.4">DIO14_BTN2</text>
<text x="95.5" y="42.2">DIO1</text>
<text x="129.2" y="43.1">DIO17_TDI</text>
<text x="190" y="42.2">DIO15</text>
<text x="129.2" y="53.8">WMCU_RESET</text>
<text x="92.7" y="82.7">WMCU_RXD</text>
<text x="106.2" y="81.6">DIO2_RXD</text>
<text x="106.2" y="83.1">DIO3_TXD</text>
<text x="106.2" y="78.7">DIO0</text>
<text x="106.2" y="80.3">DIO1</text>
<text x="141.3" y="81.6">DIO18_RTS/SWO</text>
<text x="141.3" y="78.5">DIO16_TDO</text>
<text x="141.3" y="80.1">DIO17_TDI</text>
<text x="141.3" y="83.1">DIO19_CTS</text>
<text x="154.7" y="82.4">WMCU_SWO</text>
<text x="185.5" y="78.5">DIO6_RLED</text>
<text x="185.5" y="80.1">DIO7_GLED</text>
<text x="92.7" y="84.2">WMCU_TXD</text>
<text x="106.2" y="89.2">DIO7_GLED</text>
<text x="106.2" y="87.7">DIO6_RLED</text>
<text x="106.2" y="84.6">DIO4_SCL</text>
<text x="106.2" y="86.1">DIO5_SDA</text>
<text x="141.3" y="89.2">DIO23_Analog</text>
<text x="141.3" y="86.4">DIO21</text>
<text x="141.3" y="87.9">DIO22</text>
<text x="141.3" y="84.6">DIO20_Flash_CS</text>
<text x="185.5" y="89.2">DIO13_BTN1</text>
<text x="185.5" y="87.7">DIO14_BTN2</text>
<text x="106.2" y="93.8">DIO10_SCLK</text>
<text x="106.2" y="92.2">DIO9_MOSI</text>
<text x="106.2" y="90.7">DIO8_MISO</text>
<text x="106.2" y="95.3">DIO11_CS</text>
<text x="141.3" y="90.7">DIO24_Analog</text>
<text x="141.3" y="92.2">DIO25_Analog</text>
<text x="141.3" y="93.8">DIO26_Analog</text>
<text x="141.3" y="95.3">DIO27_Analog</text>
<text x="106.2" y="99.9">DIO14_BTN2</text>
<text x="106.2" y="98.3">DIO13_BTN1</text>
<text x="106.2" y="101.6">DIO15</text>
<text x="106.2" y="97">DIO12</text>
<text x="141.3" y="96.8">DIO28_Analog</text>
<text x="141.3" y="98.3">DIO29_Analog</text>
<text x="141.3" y="99.9">DIO30_Analog</text>
<text x="104.7" y="148.6">DIO9_MOSI</text>
<text x="104.7" y="151.7">DIO20_Flash_CS</text>
<text x="104.7" y="150.2">DIO10_SCLK</text>
<text x="139.7" y="154.7">DIO8_MISO</text>
</g>
<g font-size="1.4" fill="#000080">
<text x="75.4" y="26.9">J1</text>
<text x="173" y="26.9">J2</text>
<text x="241.4" y="34.5">P1</text>
<text x="156.2" y="40.6">R48</text>
<text x="162.3" y="40.6">0</text>
<text x="156.2" y="42.2">R49</text>
<text x="162.3" y="42.2">0</text>
<text x="195.1" y="48.3">R51</text>
<text x="195.1" y="49.8">0</text>
<text x="241.4" y="51.3">P2</text>
<text x="119.6" y="77.2">U1B</text>
<text x="201.9" y="75.7">P6</text>
<text x="194.3" y="100.1">R56</text>
<text x="194.3" y="101.6">100</text>
<text x="211.1" y="100.1">R55</text>
<text x="211.1" y="101.6">100</text>
<text x="119.6" y="104.6">CC2652R74T0RGZR</text>
<text x="227.8" y="103.1">R15</text>
<text x="227.8" y="104.6">180</text>
<text x="235.5" y="103.1">R14</text>
<text x="235.5" y="104.6">220</text>
<text x="194.3" y="110.7">SW1</text>
<text x="212" y="110.7">SW2</text>
<text x="221.7" y="113.8">CR1</text>
<text x="235.5" y="113.8">CR2</text>
<text x="217.2" y="115.3">GREEN LED</text>
<text x="235.5" y="115.3">RED LED</text>
<text x="99.8" y="142.7">R11</text>
<text x="99.8" y="144.3">2.2k</text>
<text x="118.1" y="147.3">U4</text>
<text x="155.4" y="146.6">R89</text>
<text x="155.4" y="148.1">0</text>
<text x="154.7" y="153.4">C30</text>
<text x="154.7" y="154.9">0.1uF</text>
<text x="118.1" y="162.6">MX25R8035FZUIL0</text>
</g>
<g font-size="1.4" fill="#808080">
<text x="43.4" y="37.6">R2</text>
<text x="43.4" y="39.1">DNM</text>
<text x="49.5" y="37.6">R3</text>
<text x="49.5" y="39.1">DNM</text>
<text x="156.2" y="37.6">R46</text>
<text x="156.2" y="39.1">R47</text>
<text x="162.3" y="37.6">DNM</text>
<text x="162.3" y="39.1">DNM</text>
<text x="156.2" y="48.3">R52</text>
<text x="156.2" y="49.8">DNM</text>
<text x="81.5" y="147.3">R60</text>
<text x="81.5" y="148.8">DNM</text>
<text x="90.7" y="147.3">R59</text>
<text x="90.7" y="148.8">DNM</text>
</g>
<g font-size="1.4" fill="#004080">
<text x="120.4" y="79.7">DIO_0</text>
<text x="120.4" y="81.2">DIO_1</text>
<text x="120.4" y="82.7">DIO_2</text>
<text x="129.4" y="79.7">DIO_16</text>
<text x="129.4" y="81.2">DIO_17</text>
<text x="129.4" y="82.7">DIO_18</text>
<text x="120.4" y="84.2">DIO_3</text>
<text x="120.4" y="85.8">DIO_4</text>
<text x="120.4" y="87.3">DIO_5</text>
<text x="120.4" y="88.8">DIO_6</text>
<text x="129.4" y="84.2">DIO_19</text>
<text x="129.4" y="85.8">DIO_20</text>
<text x="129.4" y="87.3">DIO_21</text>
<text x="129.4" y="88.8">DIO_22</text>
<text x="120.4" y="90.3">DIO_7</text>
<text x="120.4" y="91.9">DIO_8</text>
<text x="120.4" y="93.4">DIO_9</text>
<text x="120.4" y="94.9">DIO_10</text>
<text x="129.4" y="90.3">DIO_23</text>
<text x="129.4" y="91.9">DIO_24</text>
<text x="129.4" y="93.4">DIO_25</text>
<text x="129.4" y="94.9">DIO_26</text>
<text x="120.4" y="96.4">DIO_11</text>
<text x="120.4" y="98">DIO_12</text>
<text x="120.4" y="99.5">DIO_13</text>
<text x="120.4" y="101">DIO_14</text>
<text x="129.4" y="96.4">DIO_27</text>
<text x="129.4" y="98">DIO_28</text>
<text x="129.4" y="99.5">DIO_29</text>
<text x="129.4" y="101">DIO_30</text>
<text x="120.4" y="102.5">DIO_15</text>
<text x="118.9" y="149.8">SI/SIO0</text>
<text x="129.8" y="149.8">VCC</text>
<text x="118.9" y="152.8">nCS</text>
<text x="118.9" y="154.3">nWP/SIO2</text>
<text x="118.9" y="151.3">SCLK</text>
<text x="118.9" y="155.9">nRST/SIO3</text>
<text x="127.2" y="155.9">SO/SIO1</text>
<text x="118.9" y="158.9">GND</text>
<text x="118.9" y="160.4">EGP</text>
</g>
<g font-size="1.1">
<text x="45.4" y="8.6">1</text>
<text x="95.2" y="8.6">2</text>
<text x="144.9" y="8.6">3</text>
<text x="194.7" y="8.6">4</text>
<text x="244.5" y="8.6">5</text>
<text x="19.4" y="31.8">A</text>
<text x="269.8" y="31.8">A</text>
<text x="19.4" y="75.6">B</text>
<text x="269.8" y="75.6">B</text>
<text x="19.4" y="119.3">C</text>
<text x="269.8" y="119.3">C</text>
<text x="19.4" y="163.1">D</text>
<text x="269.8" y="163.1">D</text>
<text x="45.4" y="185.2">1</text>
<text x="95.2" y="185.2">2</text>
<text x="144.9" y="185.2">3</text>
<text x="194.7" y="185.2">4</text>
<text x="244.5" y="185.2">5</text>
</g>
</svg>
